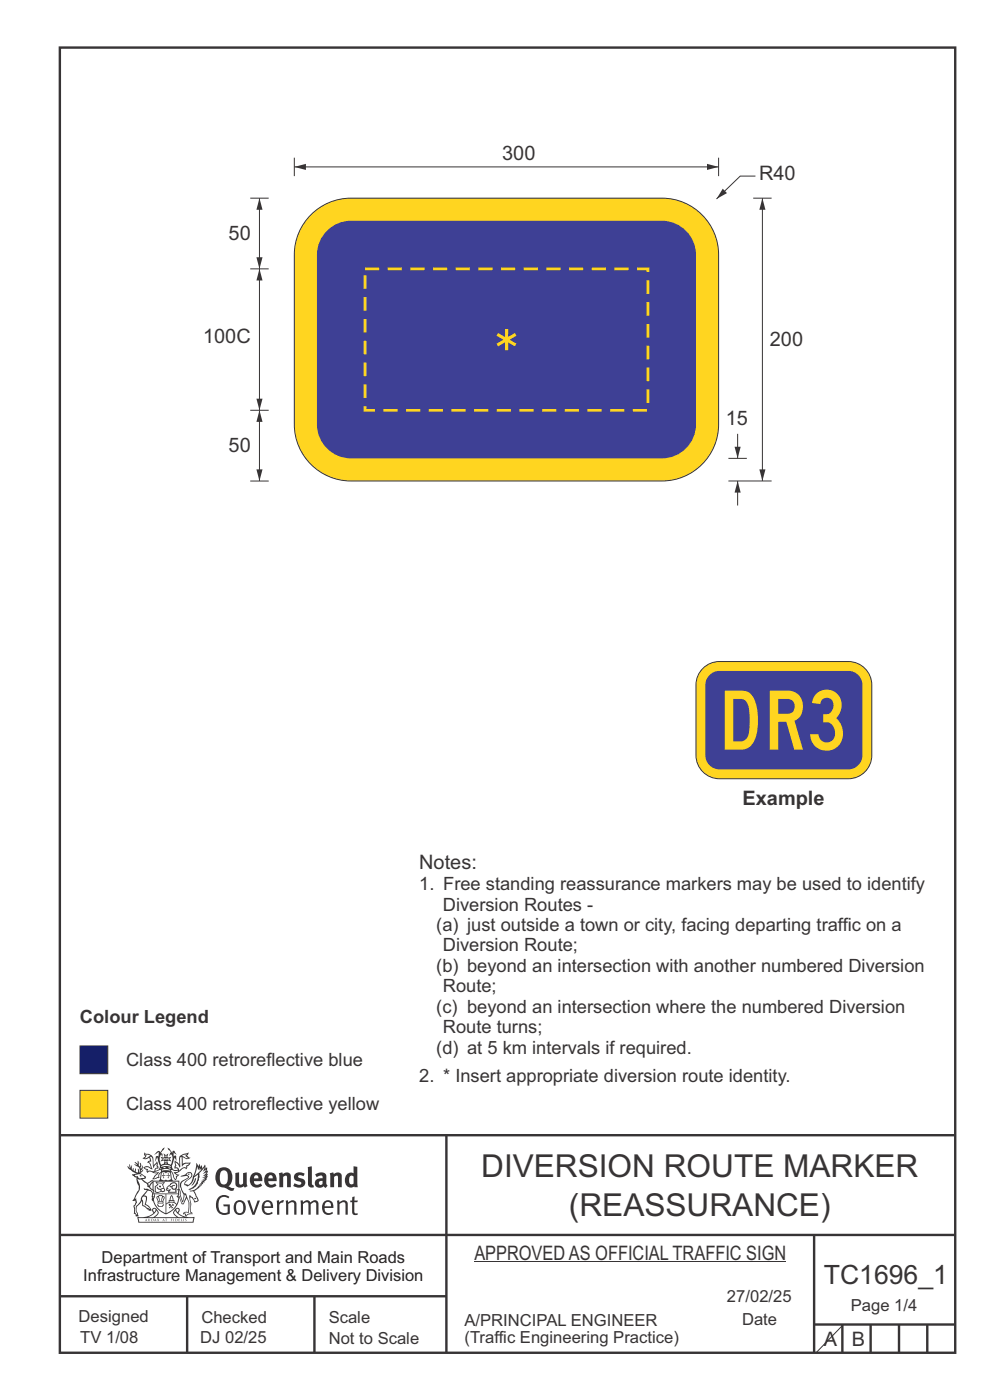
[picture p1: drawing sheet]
<svg xmlns="http://www.w3.org/2000/svg" width="210mm" height="297mm" viewBox="0 0 210 297" stroke-linecap="round" stroke-linejoin="round" font-family="sans-serif">
<g fill="none" stroke="#373435" stroke-width=".51">
<path d="M12.7 10.1h189.9v276.9h-189.9zM12.7 240.8h189.8M94.7 240.8v46.2M12.7 262h190M12.7 275h82M39.7 275v12M66.7 275v12M172.7 262v25M172.7 281h30M178.7 281v6M184.7 281v6M190.7 281v6"/>
<path d="M196.7 281v6"/>
</g>
<path d="M66 45.6a12 12 0 0 1 8.4-3.6h66a12 12 0 0 1 12 12v36a12 12 0 0 1-12 12h-66a12 12 0 0 1-12-12v-36a12 12 0 0 1 3.6-8.4z" fill-rule="evenodd" fill="#ffd520" stroke="#373435" stroke-width=".21"/>
<path d="M69.7 48.6a7.2 7.2 0 0 1 4.7-1.8h66a7.2 7.2 0 0 1 7.2 7.2v36a7.2 7.2 0 0 1-7.2 7.2h-66a7.2 7.2 0 0 1-7.2-7.2v-36a7.2 7.2 0 0 1 2.5-5.4z" fill-rule="evenodd" fill="#3e4095"/>
<path d="M159.8 42h3.9M161.7 42v60" fill="none" stroke="#373435" stroke-width=".21"/>
<g fill="#373435">
<path d="M161.7 42l.7 2.5h-1.3z"/>
<path d="M161.1 99.6h1.3l-.7 2.4z"/>
</g>
<path d="M62.4 35.4h90M152.4 33.5v3.9" fill="none" stroke="#373435" stroke-width=".21"/>
<g fill="#373435">
<path d="M62.4 35.4l2.5-.6v1.3z"/>
<path d="M150 34.8l2.4 .6-2.4 .7z"/>
</g>
<path d="M154.5 97.2h3.9M156.5 92v5.2" fill="none" stroke="#373435" stroke-width=".21"/>
<path d="M155.8 94.8h1.3l-.6 2.4z" fill="#373435"/>
<path d="M160.2 37.4h-3.2l-5 4.8" fill="none" stroke="#373435" stroke-width=".21"/>
<path d="M153.3 40l.9 1-2.2 1.2z" fill="#373435"/>
<path d="M62.4 33.5v3.9M154.5 102h9.2" fill="none" stroke="#373435" stroke-width=".21"/>
<path d="M77.4 57h60v30h-60z" fill="none" stroke="#ffd525" stroke-width=".59" stroke-dasharray="2.9 1.8" stroke-linecap="butt"/>
<path d="M105.7 70.6l1.4 .9v-1.7h.7v1.7l1.4-.9 .3 .6-1.4 .9 1.4 .8-.3 .6-1.4-.8v1.6h-.7v-1.7l-1.5 .9-.3-.6 1.5-.8-1.5-.9z" fill-rule="evenodd" fill="#ffd525"/>
<path d="M156.5 102v5.2" fill="none" stroke="#373435" stroke-width=".21"/>
<path d="M156.5 102l.6 2.5h-1.3z" fill="#373435"/>
<path d="M55 87v15M53.1 102.1h3.9" fill="none" stroke="#373435" stroke-width=".21"/>
<g fill="#373435">
<path d="M55 87l.7 2.5h-1.3z"/>
<path d="M54.4 99.6h1.3l-.7 2.4z"/>
</g>
<path d="M55 57v30M53.1 87h3.9" fill="none" stroke="#373435" stroke-width=".21"/>
<g fill="#373435">
<path d="M55 57l.7 2.5h-1.3z"/>
<path d="M54.4 84.6h1.3l-.7 2.4z"/>
</g>
<path d="M53.1 57h3.9M55 42v15" fill="none" stroke="#373435" stroke-width=".21"/>
<g fill="#373435">
<path d="M55 42l.7 2.5h-1.3z"/>
<path d="M54.4 54.6h1.3l-.7 2.4z"/>
</g>
<path d="M53.1 42h3.9" fill="none" stroke="#373435" stroke-width=".21"/>
<path d="M149.4 141.5a4.9 4.9 0 0 1 3.2-1.2h27.4a5 5 0 0 1 4.9 5v14.9a5 5 0 0 1-4.9 5h-27.4a5 5 0 0 1-5-5v-14.9a5 5 0 0 1 1.8-3.8z" fill-rule="evenodd" fill="#ffd520" stroke="#373435" stroke-width=".21"/>
<path d="M150.3 143.5a2.98 2.98 0 0 1 2.3-1.2h27.4a3 3 0 0 1 2.9 3v14.9a3 3 0 0 1-2.9 3h-27.4a3 3 0 0 1-3-3v-14.9l.1-.7z" fill-rule="evenodd" fill="#3e4095"/>
<g fill="#373435">
<path d="M47 248.4a2.55 2.55 0 0 0 0 2.7l.3 .2a.81 .81 0 0 0 1-1v-.5a1.04 1.04 0 0 0-1.1-1.5zM46.3 248.1a1.82 1.82 0 0 1 2.1-.2 1.82 1.82 0 0 1 .9 1.8 2.29 2.29 0 0 1-.8 2l.7 .3h.5l-.2 .6a2.87 2.87 0 0 1-2-.7 2.12 2.12 0 0 1-1.7-3.1z" fill-rule="evenodd"/>
<path d="M49.9 248.9l.8-.2v2a.46 .46 0 0 0 .3 .6 .46 .46 0 0 0 .6-.3v-2.1l.7-.2v2.4l.2 .5-.5 .3-.3-.3a1.02 1.02 0 0 1-1.2 .3 1.02 1.02 0 0 1-.6-1.1z" fill-rule="evenodd"/>
<path d="M54 249.5l-.1 .5h.9a.49 .49 0 0 0-.2-.6 .49 .49 0 0 0-.6 .1zM53.4 249.1a1.34 1.34 0 0 1 1.6-.2 1.34 1.34 0 0 1 .6 1.5v.2h-1.7a.77 .77 0 0 0 .5 .8 .77 .77 0 0 0 .9-.4l.3 .5a1.59 1.59 0 0 1-2 .2 1.59 1.59 0 0 1-.5-2.1z" fill-rule="evenodd"/>
<path d="M57 249.5l-.1 .5h1a.49 .49 0 0 0-.2-.6 .49 .49 0 0 0-.7 .1zM56.4 249.1a1.34 1.34 0 0 1 1.6-.2 1.34 1.34 0 0 1 .7 1.5v.2h-1.8a.77 .77 0 0 0 .5 .8 .77 .77 0 0 0 .9-.4l.4 .5a1.59 1.59 0 0 1-2.1 .2 1.59 1.59 0 0 1-.5-2.1z" fill-rule="evenodd"/>
<path d="M59.2 248.9l.7-.2 .1 .4a.95 .95 0 0 1 1-.3 .95 .95 0 0 1 .7 .8v2.3h-.8v-2.3a.46 .46 0 0 0-.8 .1v2.2h-.8z" fill-rule="evenodd"/>
<path d="M62.6 249.1a1.75 1.75 0 0 1 2-.1l-.2 .5-.6-.2a.43 .43 0 0 0-.6 .3l.4 .3a1.04 1.04 0 0 1 1.2 1.1 1.04 1.04 0 0 1-1.4 1l-1.2-.4 .3-.6 1 .4 .4-.4a.88 .88 0 0 0-1-.5l-.4-.2-.1-.4z" fill-rule="evenodd"/>
<path d="M65.3 247.6l.8-.2 .1 3.8 .3 .2 .1 .4a.88 .88 0 0 1-1 0 .88 .88 0 0 1-.3-1z" fill-rule="evenodd"/>
<path d="M67.8 250.6a.43 .43 0 0 0-.1 .7 .43 .43 0 0 0 .7-.1v-.7zM66.8 249.1a1.7 1.7 0 0 1 2.4 .1v1.9l.3 .4-.4 .5-.5-.4a1.03 1.03 0 0 1-1.7-.1 1.03 1.03 0 0 1 .8-1.5h.7v-.4a.8 .8 0 0 0-1.2 .1z" fill-rule="evenodd"/>
<path d="M70 248.9l.7-.2 .1 .4a.95 .95 0 0 1 1-.3 .95 .95 0 0 1 .7 .8v2.3h-.8v-2.3a.46 .46 0 0 0-.8 .1v2.2h-.8z" fill-rule="evenodd"/>
<path d="M74.3 249.5a1.48 1.48 0 0 0 0 1.7h.5l.2-.1v-1.5l-.3-.2zM75 247.4l.8 .1 .1 4.4h-.7l-.1-.2a1.26 1.26 0 0 1-1.4 0 1.26 1.26 0 0 1-.5-1.3 1.29 1.29 0 0 1 .4-1.4 1.29 1.29 0 0 1 1.4-.1z" fill-rule="evenodd"/>
<path d="M46.4 253.9a1.72 1.72 0 0 1 2.3 0l-.3 .3a1.24 1.24 0 0 0-1.4-.2 1.24 1.24 0 0 0-.6 1.4 1.49 1.49 0 0 0 1.2 1.9l.7-.1v-1.3h-.8l-.1-.4h1.3v1.9a1.93 1.93 0 0 1-2.2 0 1.93 1.93 0 0 1-.7-2.2l.2-.8z" fill-rule="evenodd"/>
<path d="M50.4 255.1a1.65 1.65 0 0 0 .2 2.2 .99 .99 0 0 0 1-1.4 .78 .78 0 0 0-.4-.8 .78 .78 0 0 0-.8 0zM50 254.9a1.33 1.33 0 0 1 1.6-.1 1.33 1.33 0 0 1 .5 1.4 1.31 1.31 0 0 1-1.3 1.6 1.31 1.31 0 0 1-1.2-1.6v-.6z" fill-rule="evenodd"/>
<path d="M52.5 254.7l.4-.1 .9 2.6 .8-2.5h.5l-1.1 3h-.5z" fill-rule="evenodd"/>
<path d="M56.3 255.2l-.2 .7h1.3a.7 .7 0 0 0-.3-.8 .7 .7 0 0 0-.8 .1zM55.9 255a1.22 1.22 0 0 1 1.5-.2 1.22 1.22 0 0 1 .5 1.5h-1.8a.93 .93 0 0 0 .5 1 .93 .93 0 0 0 1.1-.2l.2 .3a1.43 1.43 0 0 1-1.8 .1 1.43 1.43 0 0 1-.6-1.7z" fill-rule="evenodd"/>
<path d="M58.7 254.7l.4-.1 .1 .5 .4-.4 .6-.1-.2 .5a.66 .66 0 0 0-.8 .7v1.9h-.4z" fill-rule="evenodd"/>
<path d="M60.6 254.7l.4-.1 .1 .5a.94 .94 0 0 1 1-.5 .94 .94 0 0 1 .8 .8v2.3h-.5l-.1-2.5a.81 .81 0 0 0-1.2 .3v2.2h-.4z" fill-rule="evenodd"/>
<path d="M63.7 254.7l.5-.1 .1 .5 .4-.3a.78 .78 0 0 1 1.1 .3 .9 .9 0 0 1 1-.5 .9 .9 0 0 1 .8 .8v2.3h-.5l-.1-2.5a.67 .67 0 0 0-1.1 .3v2.2h-.5v-2.4l-.4-.3-.7 .4v2.3h-.5z" fill-rule="evenodd"/>
<path d="M69 255.2l-.1 .7h1.3a.7 .7 0 0 0-.3-.8 .7 .7 0 0 0-.9 .1zM68.7 255a1.22 1.22 0 0 1 1.5-.2 1.22 1.22 0 0 1 .5 1.5h-1.8a.93 .93 0 0 0 .4 1 .93 .93 0 0 0 1.2-.2l.1 .3a1.44 1.44 0 0 1-1.7 .1 1.44 1.44 0 0 1-.6-1.7z" fill-rule="evenodd"/>
<path d="M71.4 254.7l.5-.1 .1 .5a.94 .94 0 0 1 1-.5 .94 .94 0 0 1 .8 .8v2.3h-.5l-.1-2.5a.81 .81 0 0 0-1.2 .3v2.2h-.4z" fill-rule="evenodd"/>
<path d="M74.7 253.9l.5-.1v.9h.7l-.1 .3h-.6v2.2l.1 .2h.5l.1 .3a.75 .75 0 0 1-1.2-.6v-2.1h-.4v-.3h.4z" fill-rule="evenodd"/>
<path d="M30.8 244.9l1.1 .3-.9 .5h-.4l.6-.5zM31.8 245.4h.2a2.44 2.44 0 0 1 .4 1.9l.1 .5 .7-1-.1 .6 .3 .3a.57 .57 0 0 0-.6 .7l-1-.1-.5 .2 .2-.5-.8-.3 .7-.1 .9 .5 .1-.1-.6-1.3-.2-.2h.5zM30.7 244.4l-.1 .5 .2 .4-.6 .4a1.04 1.04 0 0 0 1.4-.1l.2 .6-.3 .1-.2 .4a.94 .94 0 0 1 .8 1.1l-.2-.1a1.16 1.16 0 0 0-1.5-.1l.3 .4 .4 .2 .1 .5 .2 .1 .1-.2a.94 .94 0 0 1 1.1 .2l.8 .1-1.2 1.2a1.13 1.13 0 0 0 1.2-.2l.4-.1-.1-.4 .5-.8a.83 .83 0 0 0-.6 1.1l-.3-.1-.7 .4 1.1-1.4-.5 .1-.5-.1 1.3-.5-.1-.1-.9 .4v-.3l.2-.2 .3 .1 .1-.3-.2-.4v-.6l-.1-.4-.7 1v-.7a1.42 1.42 0 0 0-1.6-1.8z" fill-rule="evenodd"/>
<path d="M38.5 245.2l.5-.2 .7-.1-.6 .3 .8 .5h-.3zM38.3 245.5l.2-.1 .1 2a1.69 1.69 0 0 1 1.6-.6l-.8 .5 .1 .5a1.1 1.1 0 0 0-1.5 .6l-.1-.5-.2-.2h-.5l.3-.4-.3-.7a1.42 1.42 0 0 1 .8 1.1l.2-.1zM37.1 246.2l.1 1-.2 .3 .1 .4h.5l.1 .2a.96 .96 0 0 1-1.1-.1l-.1 .1a1.06 1.06 0 0 0 1.3 .2v.1a.72 .72 0 0 1-1 .2l.3 .5 .6 .2-.4 .2-.1 .6-.2-.3-.4-1.1-.4-.4 .4 .9a1.54 1.54 0 0 0 .7 1.2l.2-.3a.58 .58 0 0 1 .4-.8l.2-.1h-.3l-.5-.3 .9-.5a.93 .93 0 0 1 1.2-.5v.2l.2-.2 .1-.5a.99 .99 0 0 0 .7-.8l-1.3 .1-.3 .2-.1-1.4 .9 .4 .9-.3h-.4l-.5-.4 .4-.7-.6 .2a1.46 1.46 0 0 0-1.4 2.1v.4l-.2-.4z" fill-rule="evenodd"/>
<path d="M35.6 248.9l.2 .1-.1 .3 .4 .1h-.4v.6l-.1-.6h-.3l.3-.1z" fill-rule="evenodd"/>
<path d="M34.6 248.9l.2 .1v.3l.3 .1h-.3l-.1 .6v-.6h-.4l.4-.1z" fill-rule="evenodd"/>
<path d="M34.3 248.8a.57 .57 0 0 1 .9 .2 .57 .57 0 0 1 .9-.2l.2 1.4h-.2a.57 .57 0 0 1-.9 0 .69 .69 0 0 1-1.1 0zM34.2 248.1l-.3 2.1-.2 .4h3l-.2-.4-.3-2.1h-.2v.2l-.8-.1-.8 .1v-.2z" fill-rule="evenodd"/>
<path d="M34.2 252.4a.3 .3 0 0 0 .6 0 .3 .3 0 0 0-.6 0zM33.3 250.9l.3 .3-.3 .4a.79 .79 0 0 0 0 1.3l.8-.2-.1-.3a.55 .55 0 0 1-.7-.6l.1-.1 .2 .3 .3 .2 .8-.2-.4-.7 .4-.4-.7 .2zM33 250.7l1.1 .2 .9-.2-.4 .6 .4 1.2a.56 .56 0 0 1-.8 .3l-.2 .1a.73 .73 0 0 1-.9 .1 .73 .73 0 0 1-.3-1v-.4l.6-.4z" fill-rule="evenodd"/>
<path d="M35.6 251.8l.7-.4a.58 .58 0 0 1 1-.1 .58 .58 0 0 1-.4 .9l-.3-.3a.43 .43 0 0 1 .6-.4 .57 .57 0 0 0-.8 .2l-.2-.1-.3 .1 .4 .2a.55 .55 0 0 0 .9 .4v.5h-1.3l.3-.4-.1-.1-.6 .1 .2-.3-.2-.1zM35.4 251.8l-.1 .2a.39 .39 0 0 0 .2 .6h.3l-.2 .4h1.9l-.1-.8a.86 .86 0 0 0-.1-1.3 .86 .86 0 0 0-1.3 .4z" fill-rule="evenodd"/>
<path d="M36 254.8h.8v.2h-.8zM36.4 253.8l.2 .8h-.4zM36.4 253.5l-.3 .5-.1 .6h-.2v.4l-.7 .4 .2 .1a1.48 1.48 0 0 1 2.1 .2l.2-.1-.6-.5v-.5h-.2l-.1-.6z" fill-rule="evenodd"/>
<path d="M35.8 255.4l.4 .1 .1 .3 .3-.2-.2-.2a.38 .38 0 0 1 .5 .5l-.2-.2-.3 .2 .3 .2-.3 .3-.1-.4-.4 .4-.1-.2 .4-.3-.1-.1-.2 .1z" fill-rule="evenodd"/>
<path d="M34.5 254h.2v.2l-.2 .6h-.2zM33.6 255.3h.9v.2a.55 .55 0 0 1-.8 .4v-.2l-.2-.1zM33.4 254h.2l.2 .8h-.2zM33.6 255l.8-.1 .1 .2h-.8zM33.8 253.7h.5l-.2 1.1h-.1zM33.3 253.8l-.1 .3 .3 1.1a.48 .48 0 0 0-.1 .6 .48 .48 0 0 0 .5 .2h.5a.49 .49 0 0 0 .2-.8l.3-1.1-.1-.3a1.42 1.42 0 0 0-1.5 0z" fill-rule="evenodd"/>
<path d="M33.7 251.5l.4 .1 .1 .3h-.3z" fill-rule="evenodd"/>
<path d="M41.3 250.1l.3-.2-.2 .8-.6 .8h-.2l.5-.7z" fill-rule="evenodd"/>
<path d="M39.7 249l.3-.2 .5 .2a.88 .88 0 0 1-.6 1.1 1.22 1.22 0 0 0-.8 1.3l.5 .2a.72 .72 0 0 0 .9-.4l.5-.8 .2-.6 .8-.6v.2a2.85 2.85 0 0 1-2 2.9l.1 .1a2.13 2.13 0 0 0 1.9-1.5v-.3a2.01 2.01 0 0 0 .3-1.7l1.1-1.3-.4 1 .7-.5-.7 1 .8-.4-.8 .8 .7-.2-.9 .6 .8-.1-.8 .4h.7l-.8 .3 .3 .2h-.4l.2 .3h-.4l.2 .3h-.4l.1 .2h-.1a2.16 2.16 0 0 1-2 1.1l.1 .2 .4-.1a.76 .76 0 0 1 .7 .8l.5 1.2-.6 .2a1.45 1.45 0 0 0-1.1-1.3l.2 1.8-.1 1.8 .4 .3a1.07 1.07 0 0 0-1.2 .4v-.3l-.5-.2a.87 .87 0 0 1 1.1-.1v-.7a4.4 4.4 0 0 0-.6-3.1l-.1-.3h-.2a2.16 2.16 0 0 1-.7-2.2l.3-.4 1.2-.7a.55 .55 0 0 0-.4-.8zM37.8 252.4a.76 .76 0 0 1 .3 1.1l.6 1.6 .4-1.7 .2 .1a.61 .61 0 0 1-.1 .9l-.3 .8-.2 .1-.7-1.6-.3 .1a1.18 1.18 0 0 0 .1-1.4zM41.8 247.5l.2 .7 .3-.5v.6l.4-.5a1.9 1.9 0 0 1-1.2 1.4l-.3 .3zM38.2 249.6l1.4-.2 .2 .2v.3l-.5 .2a1.26 1.26 0 0 0-.9 1.9l.2 .7a1.84 1.84 0 0 1 .1 2.1l-.4-1.4a.96 .96 0 0 0-.4-1.2l-.4 .2a.78 .78 0 0 1 0 1.3l.1 .3h.4l.4 1.1a.38 .38 0 0 0 .2 .4 .38 .38 0 0 0 .4-.1l.6-1.2a2.94 2.94 0 0 1 .4 2.5l-.1 .4h-.8l-.3 .4v.2l.4-.1 .1 .4 .2 .1a1.02 1.02 0 0 1 1.3-.5v-.4l-.3-.1 .1-1.8-.3-1.3h.1a1.14 1.14 0 0 1 .8 1 .63 .63 0 0 0 .8-.2 .63 .63 0 0 0-.2-.9l-.6-1.2 .9-.6 .2-.4h.3l-.1-.2h.4l-.1-.3h.3l-.1-.3 .5-.1-.2-.2 .6-.4v-.2h-.2l.4-.5h-.3l.3-.5-.4 .1 .4-.5v-.3l-.3 .2 .2-.7-.1-.2-.4 .3v-.8l-.6 .8-.2-.8-.2 .5-.3-.7-.1 .6-.5-.8-.1 1.4-.6 1.8a1.81 1.81 0 0 1-1 1.5l-.6-.2a1.75 1.75 0 0 1 1.1-1.2 .75 .75 0 0 0 .1-1.3 .75 .75 0 0 0-1.2 .4z" fill-rule="evenodd"/>
<path d="M41.2 254.1h.3l.2 .2-.4 .1z" fill-rule="evenodd"/>
<path d="M29.4 258.4h11.6l-.1 .8h-11.4zM31.3 258.2l.5-.1a2.48 2.48 0 0 0 1.4-1.3l.3 .5-.5 .6-.5 .3zM32.5 256.6l.3-.2 .2 .1-.3 .7zM37.2 256.8a2.65 2.65 0 0 0 1.8 1.4h-1.1l-.5-.3-.5-.6zM37.4 256.5l.2-.1 .3 .2-.3 .6zM29.2 258.2l.1 1.2h11.8l.2-1.1-.2-.1a4.1 4.1 0 0 1-3.3-.9l.3-.4-.1-.6a1.06 1.06 0 0 0-1.3 1l.2 .4 .6 .5h-4.7l.3-.1a.84 .84 0 0 0 .6-.8 .84 .84 0 0 0-.5-.8l-.3-.2h-.5l-.1 .6 .3 .4a4.2 4.2 0 0 1-3.4 .9z" fill-rule="evenodd"/>
<path d="M31 258.7l.1 .2h-.2zM31 258.5l-.3 .6 .4-.2 .2 .2z" fill-rule="evenodd"/>
<path d="M31.3 258.6h.3v.4a.25 .25 0 0 0 .2-.1 .25 .25 0 0 0-.1-.3h.1a.29 .29 0 0 1 0 .4 .29 .29 0 0 1-.4 0 .29 .29 0 0 1 0-.4z" fill-rule="evenodd"/>
<path d="M32.2 258.6a.22 .22 0 0 1 .3 .2 .22 .22 0 0 1-.3 .2zM32 258.6l.1 .4a.33 .33 0 0 0 .4 0 .33 .33 0 0 0 0-.4 .33 .33 0 0 0-.5 0z" fill-rule="evenodd"/>
<path d="M32.9 258.7l.1 .2h-.2zM32.9 258.5l-.2 .6 .3-.2 .2 .2z" fill-rule="evenodd"/>
<path d="M33.3 258.6h.2l.1 .1 .2-.1-.2 .2 .2 .3-.3-.3-.1 .3h-.1l.2-.3z" fill-rule="evenodd"/>
<path d="M34.7 258.7l.1 .2h-.2zM34.7 258.5l-.3 .6 .4-.2 .2 .2z" fill-rule="evenodd"/>
<path d="M35 258.5h.5l-.2 .1v.5h-.2l.1-.5z" fill-rule="evenodd"/>
<path d="M36.2 258.6l.3-.1-.1 .1v.2h.1h-.1v.3h-.2z" fill-rule="evenodd"/>
<path d="M36.7 258.6h.2v.5h-.2z" fill-rule="evenodd"/>
<path d="M37.3 258.6a.22 .22 0 0 1 .3 .2 .22 .22 0 0 1-.3 .2zM37.1 258.6v.4a.33 .33 0 0 0 .5 0 .33 .33 0 0 0 0-.4 .33 .33 0 0 0-.5 0z" fill-rule="evenodd"/>
<path d="M37.8 258.6l.4-.1-.2 .1v.2h.1h-.1v.2l.2 .1h-.4z" fill-rule="evenodd"/>
<path d="M38.4 258.6h.2l-.1 .4 .2 .1h-.3z" fill-rule="evenodd"/>
<path d="M38.9 258.6h.2v.5h-.2z" fill-rule="evenodd"/>
<path d="M39.3 258.6h.2h-.1l.2 .3-.2 .2-.1-.1v-.1l.2 .1z" fill-rule="evenodd"/>
<path d="M34.2 247.4a1.51 1.51 0 0 1 2 .2 2.67 2.67 0 0 0-2.1 0zM35.7 247.6l.4 .1 .1 .3-.4-.1zM34.6 247.6h.5l.1 .2h-.4zM34 247.8l.3 .2h-.3zM34.9 246.9l.3-.2 .3 .2zM34.9 245.6l.2 .1v.3h-.2zM35 245.1l.2 .2 .2-.2-.1 .3h-.2zM35.1 246.3h.2l.1 .4-.2-.2-.2 .2zM35.3 245.7l.2-.1v.4h-.2zM34.4 245.7h.3l.1 .3-.4 .1 .2-.2zM35.7 245.7h.3l-.2 .2 .2 .2-.4-.1zM32.7 244.9l1-.5-.1 1-.2-.2-.3 .2-.3 1.1 .5-1 .3 .9a1.84 1.84 0 0 1 .2 1.7l.4 .1a2.48 2.48 0 0 1 2.2 0l.2-.2-.2-.7 .7-1.8 .4 .7-.2-1-.2-.1-.2 .3v-.9l.6 .4-.6-.8-.3 .1-.1 .4-.5-.9-.5-.3 .2 .5 .6 .5-.5 .8 .4-.4a2.06 2.06 0 0 1 0 2.3l-.5-.2-.2-.6 .1-.1 .8 .2-.4-.5 .4-.5-.7 .2-.2-.2 .2-.7-.5 .4-.5-.4 .2 .7-.2 .2-.7-.2 .4 .5-.4 .5 .8-.2 .1 .1-.2 .6-.5 .2a2.02 2.02 0 0 1 0-2.2l.3 .5-.1-.7-.3-.1 .8-1.2-.4 .3-.5 .8-.2-.3a.8 .8 0 0 0-.8 .5z" fill-rule="evenodd"/>
<path d="M29.2 250.1l.3 .1a.61 .61 0 0 1 .8 .4l.3 .2a.8 .8 0 0 1 .6 1l.4 .1 .5 .5a1 1 0 0 1 .5 1.1l-.1 .7v-.5h-.1a.96 .96 0 0 0-.8-1.3l-.2-.2h-.7l-.1-.1-.1 .1 .1 .3h.6l-1.2 1.3-.2 1-.4 .6a1.33 1.33 0 0 0-.5 1.8l.2 .5a1.26 1.26 0 0 1-.5-1.5l-.1-.3a1.56 1.56 0 0 0 .4-1.7l-.3 .2 .2-.5a3.2 3.2 0 0 0 .7-3zM30.4 253.9h.4a2.06 2.06 0 0 1-.1 1.6l.7 .5 .4 .4-.6-.1-.8-.6-.1-.9a.51 .51 0 0 1 .1-.9zM28.6 249.3a1.52 1.52 0 0 1 2.1 .5l-1.1 .2-.2-.1-.1-.4h-.5zM27.5 247v.8l-.3-.4h-.1a3.1 3.1 0 0 0 1.9 1.6l-1 .1 .5 .6 .5 .1 .1 1.1a1.84 1.84 0 0 1-.3 2.5l-.4 .9-.3 .4 .2 .1 .4-.1 .1 .4-.2 .5-.3 .2 .1 1.7h.2l.3 .5 .1 .1 .4-.1-.1-.5a1.3 1.3 0 0 1-.1-1.7l.9-1 .1 1.1 .6 .2 .5 .5 .1-.1 .2 .3h.5a1.85 1.85 0 0 0-1.2-1.4l.1-.3a1.39 1.39 0 0 0 0-1.4l-.5-.1 .5-.5a.66 .66 0 0 1 .9-.4 .66 .66 0 0 1 .3 .9l-.1 .4 .2-.1v.2l-.1 .3 .2 .5 .1-.3a2.24 2.24 0 0 0 .1-2.2 .73 .73 0 0 1-.7-.7 .73 .73 0 0 1 .6-.7v-.2a.94 .94 0 0 0-.9 .8 .48 .48 0 0 1-.1-.6 .48 .48 0 0 1 .5-.2l.5-.3a.51 .51 0 0 0-.8 .2l-.5 .2-1-.8h.6l.2-.5-1.2-.7 .5-.5v-.3l-.5 .4 .1-.2a.69 .69 0 0 0 .2-1v.4l-.2 .3v-1.1l-.3-.2 .1 .6-.1 .2-.4-1.3v.7l-.6-.4 .5 .7-.6-.2 .3 .3a1 1 0 0 1 .7 1.4l-.2-.8v.9l-.5-.2v-.8l-.2 .7-.2-.1-.1-.6-.2 .4-.2-.2 .1-.7-.2 .5z" fill-rule="evenodd"/>
<path d="M29.6 249.4l.2-.1 .3 .2z" fill-rule="evenodd"/>
<path d="M32.4 250.5h5.6v2l-.2-.1v-1.7h-5.2v2.5h5.2v-.8l.1 .2-.1 1.1v-.3h-2.5v4a4.1 4.1 0 0 0 2.6-3.6l.1-.1a4 4 0 0 1-2.8 3.9 4.2 4.2 0 0 1-2.8-4.7l.1 1.2 .1-.1a3.8 3.8 0 0 0 2.5 3.4v-4h-2.5l-.2-.9z" fill-rule="evenodd"/>
<circle cx="40" cy="249.1" r=".17"/>
</g>
<path d="M17 221.9h5.9v5.9h-5.9z" fill-rule="evenodd" fill="#0016a2" stroke="#373435" stroke-width=".21"/>
<path d="M17 231.3h5.9v5.9h-5.9z" fill-rule="evenodd" fill="#ffd222" stroke="#373435" stroke-width=".21"/>
<path d="M100.6 267.7h66.2M178.7 281.2l-5.6 5.8" fill="none" stroke="#373435" stroke-width=".21"/>
<text font-size="17.4" fill="#ffd520" x="152.4" y="159">DR3</text>
<g font-size="6.7" fill="#373435">
<text x="102.1" y="249.7">DIVERSION ROUTE MARKER</text>
<text x="120.7" y="258">(REASSURANCE)</text>
</g>
<text font-size="5.6" fill="#373435" x="174.7" y="272.4">TC1696_1</text>
<g font-size="4.2" fill="#373435">
<text x="106.5" y="33.9">300</text>
<text x="161" y="38.2">R40</text>
<text x="48.5" y="50.9">50</text>
<text x="43.1" y="72.9">100C</text>
<text x="163.3" y="73.4">200</text>
<text x="48.5" y="95.9">50</text>
<text x="154" y="90.1">15</text>
<text x="157.5" y="170.8">Example</text>
<text x="88.9" y="184.4">Notes:</text>
<text x="100.6" y="267.2">APPROVED AS OFFICIAL TRAFFIC SIGN</text>
<text x="174.7" y="285.4">A</text>
<text x="180.7" y="285.4">B</text>
</g>
<g font-size="3.9" fill="#373435">
<text x="88.9" y="188.8">1. Free standing reassurance markers may be used to identify</text>
<text x="92.5" y="197.5">(a) just outside a town or city, facing departing traffic on a</text>
<text x="93.9" y="193.2">Diversion Routes -</text>
<text x="93.9" y="201.8">Diversion Route;</text>
<text x="92.5" y="206.2">(b) beyond an intersection with another numbered Diversion</text>
<text x="92.5" y="214.8">(c) beyond an intersection where the numbered Diversion</text>
<text x="93.9" y="210.5">Route;</text>
<text x="16.9" y="217">Colour Legend</text>
<text x="93.9" y="219.2">Route turns;</text>
<text x="26.8" y="226.1">Class 400 retroreflective blue</text>
<text x="92.5" y="223.5">(d) at 5 km intervals if required.</text>
<text x="88.9" y="229.6">2. * Insert appropriate diversion route identity.</text>
<text x="26.8" y="235.5">Class 400 retroreflective yellow</text>
</g>
<g font-size="3.5" fill="#201e1e">
<text x="21.6" y="267.9">Department of Transport and Main Roads</text>
<text x="17.7" y="271.8">Infrastructure Management &amp; Delivery Division</text>
</g>
<g font-size="3.5" fill="#373435">
<text x="16.7" y="280.4">Designed</text>
<text x="42.7" y="280.6">Checked</text>
<text x="69.7" y="280.6">Scale</text>
<text x="98.5" y="281.3">A/PRINCIPAL ENGINEER</text>
<text x="154.2" y="276.2">27/02/25</text>
<text x="157.4" y="281.2">Date</text>
<text x="180.5" y="278.1">Page 1/4</text>
<text x="17" y="284.8">TV 1/08</text>
<text x="42.5" y="284.8">DJ 02/25</text>
<text x="69.7" y="285.2">Not to Scale</text>
<text x="98.5" y="284.8">(Traffic Engineering Practice)</text>
</g>
</svg>
